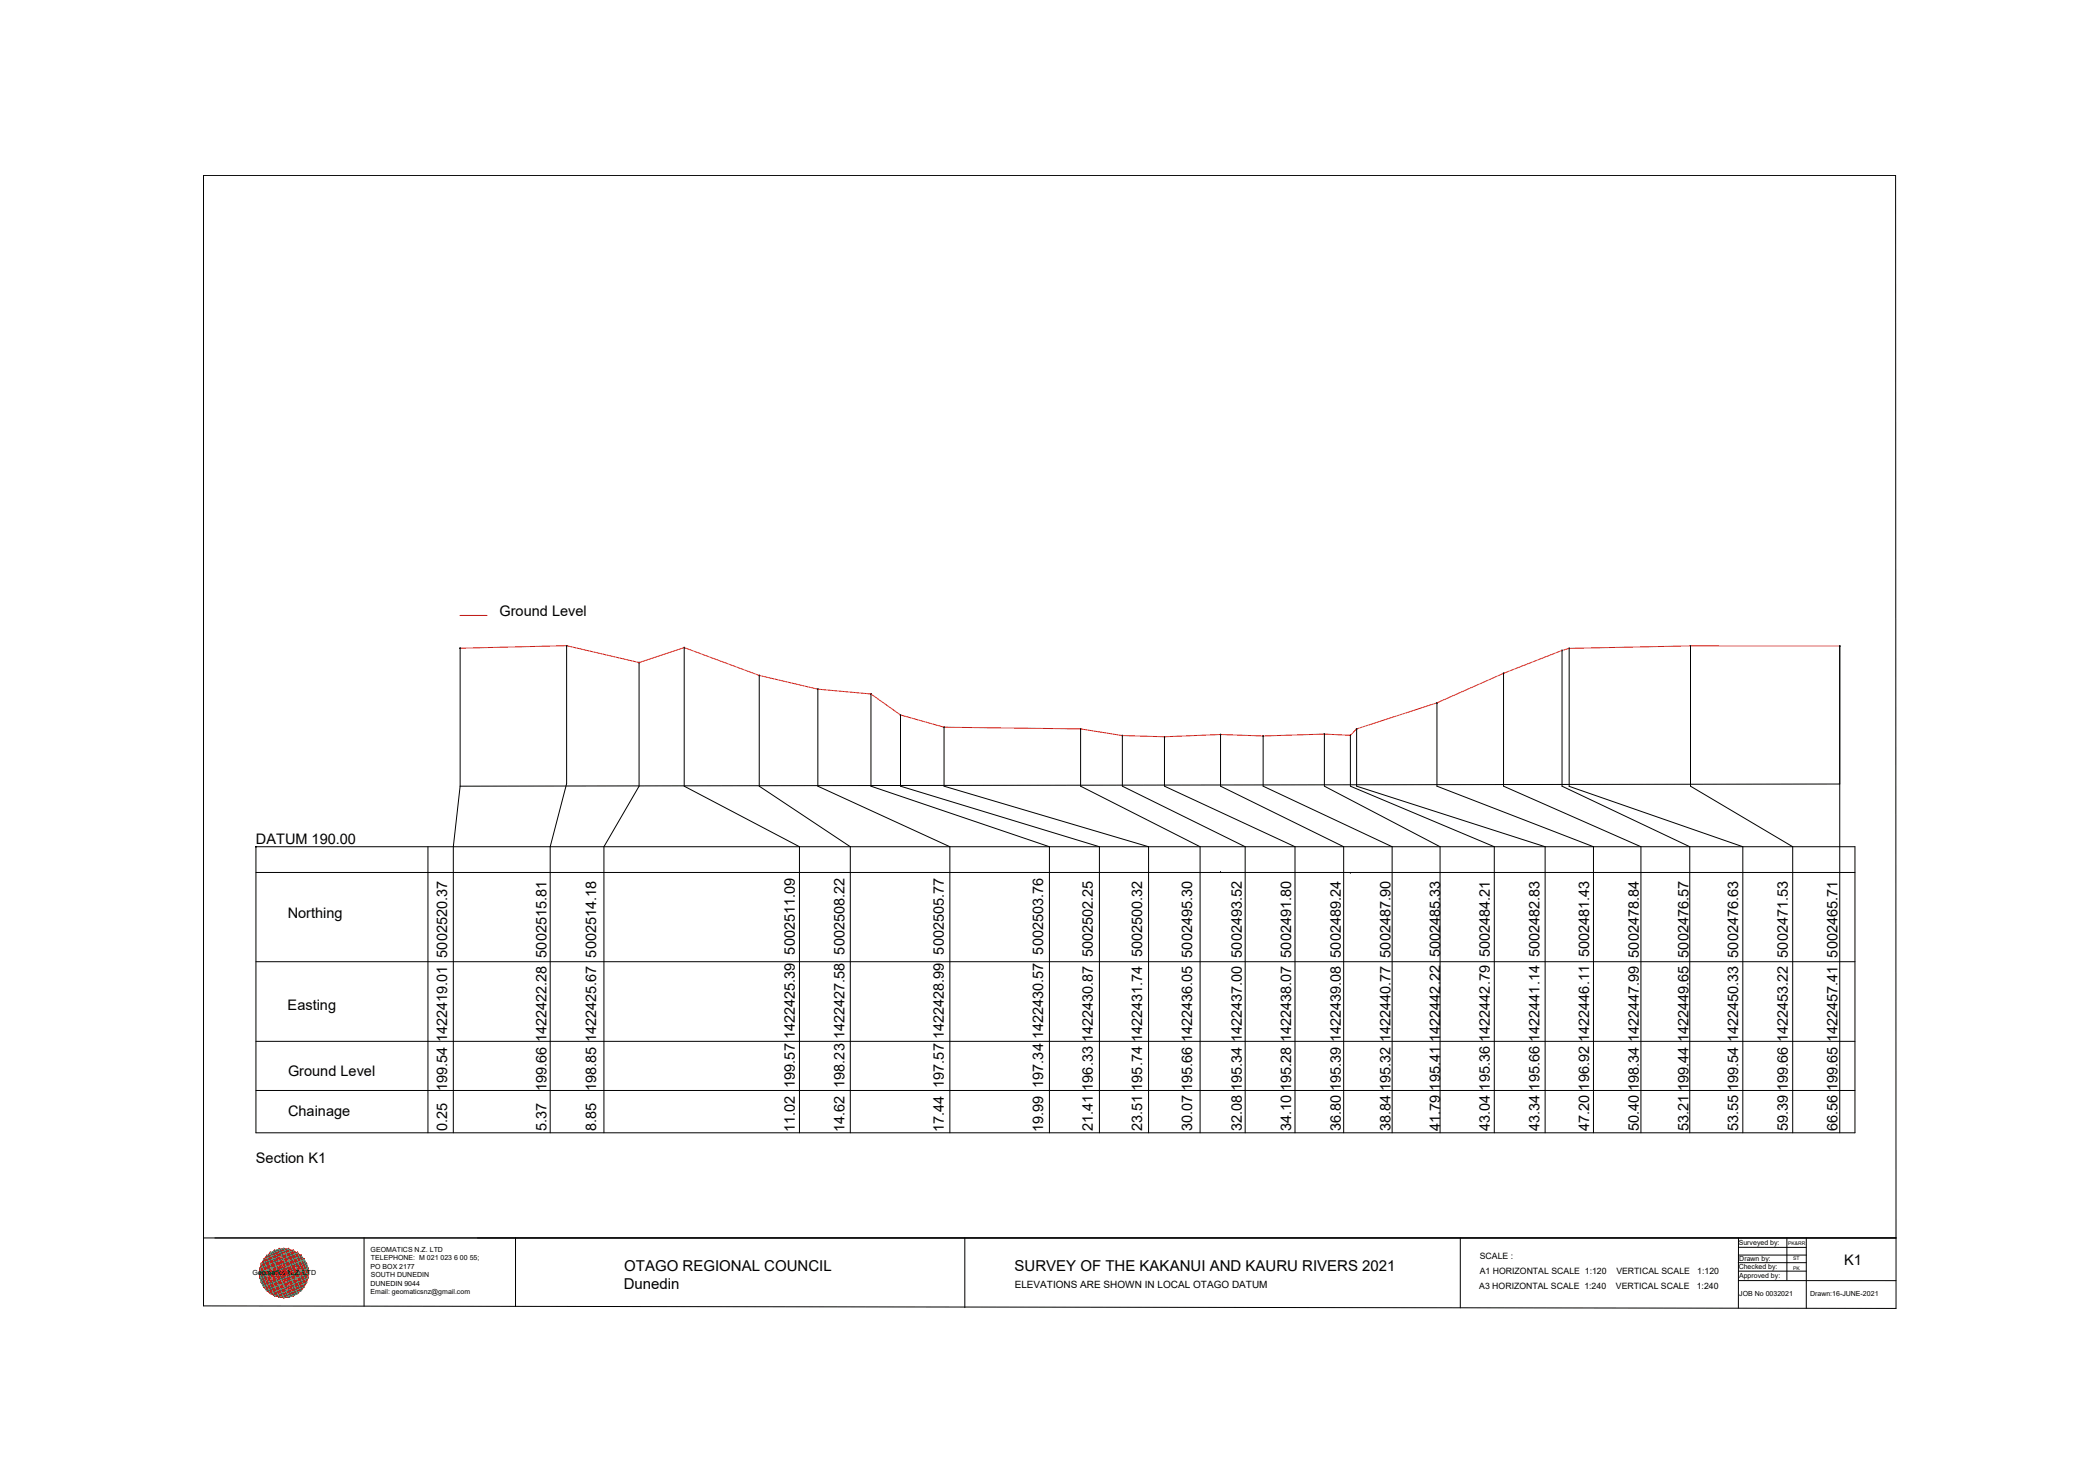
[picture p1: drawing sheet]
<svg xmlns="http://www.w3.org/2000/svg" width="420mm" height="297mm" viewBox="0 0 420 297" stroke-linecap="round" stroke-linejoin="round" font-family="sans-serif">
<!-- layer: 0 -->
<g fill="none" stroke="#000" stroke-width=".2">
<path d="M40.8 35.1h338.8l.1 227-338.9-.5zM92.1 129.8l.1 .1M92.1 129.8v27.7M92.2 129.8l-.1 .1M113.4 129.3l.1 .1M113.5 129.3v27.7l-3.3 12.6v57.3M113.5 129.3l-.1 .1M127.9 132.7l.1 .1M128 132.7v24.8l-7.1 12.1v57.3M128 132.7l-.1 .1M137 129.6l.1 .2M137 129.7v27.8l23.1 12.1v57.3"/>
<path d="M137.1 129.6l-.1 .2M152 135.2l.1 .2M152.1 135.3v22.2l18.2 12.1v57.3M152.1 135.2l-.1 .2M163.7 138l.2 .1M163.8 138v19.5l26.4 12.1v57.3M163.9 138l-.2 .1M174.4 138.9l.1 .2M174.4 139v18.5l35.8 12.1v57.3M174.5 138.9l-.1 .2M301 134.8l.2 .1M301.1 134.9v22.6l27.5 12.1v57.3"/>
<path d="M301.2 134.8l-.2 .1M312.8 130.2l.1 .1M312.8 130.3v27.2l25.6 12.1v57.3M312.9 130.2l-.1 .1M314.2 129.8l.1 .1M314.3 129.9v27.6l34.7 12.1v57.3M314.3 129.8l-.1 .1M338.5 129.3l.1 .1M338.6 129.4v28.1l20.4 12.1v57.3M338.6 129.3l-.1 .1M368.4 129.3l.1 .2M368.4 129.4v97.5"/>
<path d="M368.5 129.3l-.1 .2M92.1 157.5l-1.3 12.1v57.3M180.3 143.2l.1 .1M180.3 143.2v14.3l39.9 12.1v57.3M180.4 143.2l-.1 .1M189 145.6l.1 .1M189.1 145.7v11.8l40.9 12.1v57.3M189.1 145.6l-.1 .1M216.3 145.9l.2 .2M216.4 146v11.5l23.9 12.1v57.3M216.5 145.9l-.2 .2M224.7 147.3l.1 .1"/>
<path d="M224.8 147.3v10.2l24.6 12.1v57.3M224.8 147.3l-.1 .1M233.1 147.5l.2 .1M233.2 147.6v9.9l26.1 12.1v57.3M233.3 147.5l-.2 .1M244.4 147.1l.1 .1M244.4 147.1v10.4l24.7 12.1v57.3M244.5 147.1l-.1 .1M252.9 147.4l.1 .1M253 147.4v10.1l25.8 12.1v57.3M253 147.4l-.1 .1M265.2 147l.1 .1"/>
<path d="M265.2 147v10.5l23.2 12.1v57.3M265.3 147l-.1 .1M270.4 147.2l.1 .1M270.4 147.3v10.2l28.9 12.1v57.3M270.5 147.2l-.1 .1M271.6 145.9l.1 .2M271.7 146v11.5l37.7 12.1v57.3M271.7 145.9l-.1 .2M287.7 140.7l.1 .1M287.8 140.8v16.7l31.3 12.1v57.3M287.8 140.7l-.1 .1M368.4 157l-276.3 .5"/>
<path d="M51.2 169.5l.1 .2M51.3 169.6h320.2v57.3h-320.2zM51.3 174.8h320.2M51.3 169.5l-.1 .2M85.7 169.6v57.3M244.4 174.8h.1M270.4 174.8v.1M51.3 192.6h320.2M51.3 218.4h320.2M51.3 208.6h320.2M40.8 248h338.9M72.9 247.9v13.7"/>
<path d="M103.2 247.9v13.8M193.2 248v13.9M292.4 248v13.9M348.1 252.9h13.6M348.1 256.5h31.6M348.1 249.8l13.6 .1M348.1 254.6h13.6M348.2 251.4h13.5M348.2 248l-.1 14M357.9 248v8.4M361.7 248v14"/>
<circle cx="92.1" cy="129.8" r=".04"/>
<circle cx="113.5" cy="129.3" r=".04"/>
<circle cx="128" cy="132.7" r=".04"/>
<circle cx="137" cy="129.7" r=".04"/>
<circle cx="152" cy="135.3" r=".04"/>
<circle cx="163.8" cy="138" r=".04"/>
<circle cx="174.4" cy="139" r=".04"/>
<circle cx="301.1" cy="134.9" r=".04"/>
<circle cx="312.8" cy="130.3" r=".04"/>
<circle cx="314.2" cy="129.9" r=".04"/>
<circle cx="338.5" cy="129.4" r=".04"/>
<circle cx="368.4" cy="129.4" r=".04"/>
<circle cx="180.3" cy="143.2" r=".04"/>
<circle cx="189.1" cy="145.7" r=".04"/>
<circle cx="216.4" cy="146" r=".04"/>
<circle cx="224.8" cy="147.3" r=".04"/>
<circle cx="233.2" cy="147.6" r=".04"/>
<circle cx="244.4" cy="147.1" r=".04"/>
<circle cx="253" cy="147.4" r=".04"/>
<circle cx="265.2" cy="147" r=".04"/>
<circle cx="270.4" cy="147.3" r=".04"/>
<circle cx="271.7" cy="146" r=".04"/>
<circle cx="287.8" cy="140.8" r=".04"/>
<circle cx="51.2" cy="169.6" r=".04"/>
</g>
<path d="M368.4 129.4h-29.8l-24.3 .5-1.5 .4-11.7 4.6-13.3 5.9-16.1 5.2-1.3 1.3-5.2-.3-12.2 .4-8.6-.3-11.2 .5-8.4-.3-8.4-1.3-27.3-.3-8.8-2.5-5.9-4.2-10.6-1-11.7-2.7-15.1-5.6-9 3-14.5-3.4-21.4 .5" fill="none" stroke="#ed1f24" stroke-width=".2"/>
<!-- layer: geo -->
<g fill="none" stroke="#545454" stroke-width=".2">
<path d="M51.9 255h9.9M52 254.1h9.7v1.9h-9.7zM52.3 253.1h9.1v3.8h-9.1zM52.3 253.1h.1M52.8 252.3h8.1v5.4h-8.1zM53.4 251.5h6.9v7h-6.9zM54.1 250.9h.1M54.1 250.9h5.5v8.2h-5.5zM55 250.5h3.7v9.1h-3.7zM55.9 250.2h1.9v9.6h-1.9zM56.9 250.1v9.8M60.9 252.3h.1"/>
<path d="M61.7 254.1h.1"/>
</g>
<g fill="none" stroke="#ff0" stroke-width=".2">
<path d="M51.9 255l5-4.9 4.9 4.9-4.9 4.8-4.9-4.8M52.3 256.9l6.4-6.4 2.7 2.6-6.4 6.5zM52.3 253.1l2.7-2.6 6.4 6.4-2.7 2.7zM52.8 257.7l6.8-6.8 1.3 1.4-6.8 6.8zM52.8 252.3l1.3-1.4 6.8 6.8-1.3 1.4zM53.4 258.5h.1M53.4 251.5l6.9 7M55.9 250.2l5.8 5.8-3.9 3.8-5.8-5.7zM57.8 259.8h.1M57.8 250.2l3.9 3.9-5.8 5.7-3.9-3.8zM60.3 251.5h.1M60.3 251.5l-6.9 7"/>
<path d="M60.4 258.5h.1"/>
</g>
<g fill="none" stroke="#00b85c" stroke-width=".2">
<path d="M51.9 255l8.4-3.5 1.5 3.5-8.4 3.5zM52 254.1l7.6-3.2 2.1 5.1-7.6 3.1zM52 256l8.9-3.7 .8 1.8-8.9 3.6zM52.3 253.1l2.7 6.5M52.8 252.3l5-2.1 3.1 7.5-5 2.1zM53.4 251.5l3.5-1.4 3.4 8.4-3.4 1.4zM54.1 250.9l1.8-.7 3.7 8.9-1.8 .7zM55 250.5l3.7 9.1M58.7 250.5l2.7 6.4-9.1-3.8M58.7 250.5l-3.7 9.1M58.7 250.5l-6.4 2.6M61.4 253.1l-9.1 3.8"/>
<path d="M61.4 256.9l-6.4 2.7"/>
</g>
<g fill="none" stroke="#f00" stroke-width=".2">
<path d="M51.9 255l.4 1.9M51.9 255l3.1 4.6M51.9 255l6.8 4.6M51.9 255l9.5 1.9M52 255.1h.1M52 256h.1M52 254.1h.1M52 254.1l9.7 1.9M52 254.1l.8 3.6M52 254.1l3.9 5.7M52 256l2.1 3.1M52 254.1l7.6 5"/>
<path d="M52 256l5.8 3.8M52 256l8.9 1.7M52.3 253.1l-.4 1.9M52.3 253.2h.1M52.3 253.1l1.1 5.4M52.3 253.1l4.6 6.8M52.3 256.9l1.1 1.6M52.3 256.9l4.6 3M52.3 253.1l8 5.4M52.3 253.1l9.5 1.9M52.3 256.9l8 1.6M52.4 256.9h.1"/>
<path d="M52.8 252.3h.1M52.8 252.3l8.1 5.4M52.8 252.3l1.3 6.8M52.8 257.7l6.8 1.4M52.8 252.3l-.8 3.7M52.8 257.7h.1M52.8 252.3l5 7.5M52.8 257.7l3.1 2.1M52.8 252.3l8.9 1.8M53.4 251.6h.1M53.4 251.5l1.6 8.1M53.4 251.5l5.3 8.1"/>
<path d="M53.4 251.5l8 5.4M53.4 258.5l1.6 1.1M53.4 251.5l-1.1 1.6M53.4 251.5l8 1.6M53.4 258.5l5.3 1.1M53.4 251.5l-1.1 5.4M53.4 258.5h.1M54.1 250.9h.1M54.1 259.1h.1M54.1 250.9l5.5 8.2M54.1 250.9l1.8 8.9M54.1 250.9l7.6 5.1"/>
<path d="M54.1 250.9l-2.1 3.2M54.1 250.9l6.8 1.4M54.1 259.1l3.7 .7M54.1 250.9l-1.3 6.8M55 250.5h.1M55 250.5l1.9 9.4M55 250.5l5.3 8M55 250.5l-1.6 1M55 250.5l6.8 4.5M55 250.5l-3.1 4.5M55 250.5l5.3 1M55 259.6l1.9 .3"/>
<path d="M55 250.5l-1.6 8M55 259.6h.1M55.9 250.2h.1M55.9 259.8h.1M55.9 250.2l1.9 9.6M55.9 250.2l-3.1 2.1M55.9 250.2l5.8 3.9M55.9 250.2l-3.9 5.8M55.9 250.2l3.7 .7M55.9 250.2l-1.8 8.9M55.9 250.2l5 7.5M56.8 250.1h.1"/>
<path d="M56.9 250.1l1.8 9.5M56.9 250.1l-1.9 .4M56.9 250.1l4.5 6.8M56.9 250.1l-4.6 3M56.9 250.1l4.5 3M56.9 250.1l-4.6 6.8M56.9 250.1l1.8 .4M56.9 250.1l-1.9 9.5M56.9 259.9h.1M57.8 250.2l-5 7.5M57.8 259.8h.1M57.8 250.2h.1"/>
<path d="M57.8 250.2l-1.9 9.6M57.8 250.2l1.8 8.9M57.8 250.2l-3.7 .7M57.8 250.2l3.9 5.8M57.8 250.2l-5.8 3.9M57.8 250.2l3.1 2.1M58.7 250.5h.1M58.7 250.5l1.6 8M58.7 250.5l-5.3 1M58.7 259.6l-1.8 .3M58.7 250.5l3.1 4.5M58.7 250.5l-6.8 4.5"/>
<path d="M58.7 250.5l1.6 1M58.7 250.5l-5.3 8M58.7 250.5l-1.8 9.4M58.8 259.5h.1M59.6 259.1h.1M59.6 250.9h.1M59.6 250.9l-5.5 8.2M59.6 250.9l1.3 6.8M59.6 250.9l-6.8 1.4M59.6 259.1l-3.7 .7M59.6 250.9l2.1 3.2M59.6 250.9l-7.6 5.1"/>
<path d="M59.6 250.9l-1.8 8.9M60.3 251.5h.1M60.3 251.5l1.1 5.4M60.3 251.5l-8 1.6M60.3 258.5l-5.3 1.1M60.3 251.5l1.1 1.6M60.3 251.5l-8 5.4M60.3 258.5l-1.6 1.1M60.3 251.5l-5.3 8.1M60.3 251.5l-1.6 8.1M60.4 258.4h.1M60.9 252.3h.1"/>
<path d="M60.9 252.3l-8.1 5.4M60.9 252.3l.8 3.7M60.9 252.3l-8.9 1.8M60.9 257.7l-6.8 1.4M60.9 257.7l-3.1 2.1M60.9 252.3l-5 7.5M60.9 252.3l-1.3 6.8M61 257.7h.1M61.4 253.1h.1M61.4 256.9h.1M61.4 253.1l.4 1.9M61.4 253.1l-9.5 1.9"/>
<path d="M61.4 256.9l-8 1.6M61.4 256.9l-4.5 3M61.4 253.1l-8 5.4M61.4 253.1l-4.5 6.8M61.4 256.9l-1.1 1.6M61.4 253.1l-1.1 5.4M61.7 256l-8.9 1.7M61.7 254.1h.1M61.7 256h.1M61.7 254.1l-9.7 1.9M61.7 254.1l-7.6 5M61.7 256l-5.8 3.8"/>
<path d="M61.7 254.1l-3.9 5.7M61.7 256l-2.1 3.1M61.7 254.1l-.8 3.6M61.8 255h.1M61.8 255l-9.5 1.9M61.8 255l-6.8 4.6M61.8 255l-3.1 4.6M61.8 255l-.4 1.9"/>
</g>
<!-- layer: 0 -->
<path d="M92.1 123.3h5.4" fill="none" stroke="#f00" stroke-width=".2"/>
<g font-size="3">
<text x="125" y="254.6">OTAGO REGIONAL COUNCIL</text>
<text x="203.2" y="254.6">SURVEY OF THE KAKANUI AND KAURU RIVERS 2021</text>
<text x="124.9" y="258.2">Dunedin</text>
</g>
<g font-size="2.9">
<text x="100" y="123.4">Ground Level</text>
<text x="51.3" y="169">DATUM 190.00</text>
<text x="57.6" y="183.9">Northing</text>
<text x="57.6" y="202.3">Easting</text>
<text x="57.7" y="215.4">Ground Level</text>
<text x="89.5" y="218.5" transform="rotate(-90 89.5 218.5)">199.54 1422419.01 5002520.37</text>
<text x="109.4" y="218.5" transform="rotate(-90 109.4 218.5)">199.66 1422422.28 5002515.81</text>
<text x="119.4" y="218.5" transform="rotate(-90 119.4 218.5)">198.85 1422425.67 5002514.18</text>
<text x="57.7" y="223.4">Chainage</text>
<text x="89.5" y="226.6" transform="rotate(-90 89.5 226.6)">0.25</text>
<text x="109.4" y="226.6" transform="rotate(-90 109.4 226.6)">5.37</text>
<text x="119.4" y="226.6" transform="rotate(-90 119.4 226.6)">8.85</text>
<text x="159.2" y="226.8" transform="rotate(-90 159.2 226.8)">11.02 199.57 1422425.39 5002511.09</text>
<text x="169.1" y="226.8" transform="rotate(-90 169.1 226.8)">14.62 198.23 1422427.58 5002508.22</text>
<text x="189" y="226.8" transform="rotate(-90 189 226.8)">17.44 197.57 1422428.99 5002505.77</text>
<text x="208.9" y="226.8" transform="rotate(-90 208.9 226.8)">19.99 197.34 1422430.57 5002503.76</text>
<text x="218.8" y="226.6" transform="rotate(-90 218.8 226.6)">21.41 196.33 1422430.87 5002502.25</text>
<text x="228.8" y="226.6" transform="rotate(-90 228.8 226.6)">23.51 195.74 1422431.74 5002500.32</text>
<text x="238.7" y="226.6" transform="rotate(-90 238.7 226.6)">30.07 195.66 1422436.05 5002495.30</text>
<text x="248.7" y="226.6" transform="rotate(-90 248.7 226.6)">32.08 195.34 1422437.00 5002493.52</text>
<text x="258.6" y="226.6" transform="rotate(-90 258.6 226.6)">34.10 195.28 1422438.07 5002491.80</text>
<text x="268.6" y="226.6" transform="rotate(-90 268.6 226.6)">36.80 195.39 1422439.08 5002489.24</text>
<text x="278.5" y="226.6" transform="rotate(-90 278.5 226.6)">38.84 195.32 1422440.77 5002487.90</text>
<text x="288.4" y="226.5" transform="rotate(-90 288.4 226.5)">41.79 195.41 1422442.22 5002485.33</text>
<text x="298.4" y="226.5" transform="rotate(-90 298.4 226.5)">43.04 195.36 1422442.79 5002484.21</text>
<text x="308.3" y="226.5" transform="rotate(-90 308.3 226.5)">43.34 195.66 1422441.14 5002482.83</text>
<text x="318.3" y="226.5" transform="rotate(-90 318.3 226.5)">47.20 196.92 1422446.11 5002481.43</text>
<text x="328.2" y="226.6" transform="rotate(-90 328.2 226.6)">50.40 198.34 1422447.99 5002478.84</text>
<text x="338.2" y="226.6" transform="rotate(-90 338.2 226.6)">53.21 199.44 1422449.65 5002476.57</text>
<text x="348.1" y="226.6" transform="rotate(-90 348.1 226.6)">53.55 199.54 1422450.33 5002476.63</text>
<text x="358.1" y="226.6" transform="rotate(-90 358.1 226.6)">59.39 199.66 1422453.22 5002471.53</text>
<text x="368" y="226.6" transform="rotate(-90 368 226.6)">66.56 199.65 1422457.41 5002465.71</text>
<text x="51.3" y="232.9">Section K1</text>
<text x="369.3" y="253.4">K1</text>
</g>
<text font-size="2" x="203.2" y="258">ELEVATIONS ARE SHOWN IN LOCAL OTAGO DATUM</text>
<g font-size="1.7">
<text x="296.3" y="255.2">A1 HORIZONTAL SCALE 1:120</text>
<text x="296.3" y="252.3">SCALE :</text>
<text x="323.7" y="255.2">VERTICAL SCALE</text>
<text x="339.9" y="255.2">1:120</text>
<text x="296.2" y="258.1">A3 HORIZONTAL SCALE 1:240</text>
<text x="323.6" y="258.1">VERTICAL SCALE</text>
<text x="339.8" y="258.1">1:240</text>
</g>
<g font-size="1.4">
<text x="74.2" y="250.7">GEOMATICS N.Z. LTD</text>
<text x="348.2" y="249.3">Surveyed by:</text>
<text x="50.5" y="255.4">Geomatics N.Z. LTD</text>
<text x="74.2" y="254.1">PO BOX 2177</text>
<text x="74.2" y="257.5">DUNEDIN 9044</text>
<text x="74.2" y="255.8">SOUTH DUNEDIN</text>
<text x="74.3" y="252.4">TELEPHONE: M 021 023 6 00 55;</text>
<text x="348.2" y="254.2">Checked by:</text>
<text x="348.3" y="256">Approved by:</text>
<text x="348.3" y="252.5">Drawn by:</text>
<text x="74.2" y="259.2">Email: geomaticsnz@gmail.com</text>
<text x="348.3" y="259.6">JOB No 0032021</text>
<text x="362.5" y="259.6">Drawn:16-JUNE-2021</text>
</g>
<g font-size="1">
<text x="358.1" y="249.4">PK&amp;RR</text>
<text x="359.1" y="252.5">ST</text>
<text x="359.1" y="254.3">PK</text>
</g>
</svg>
